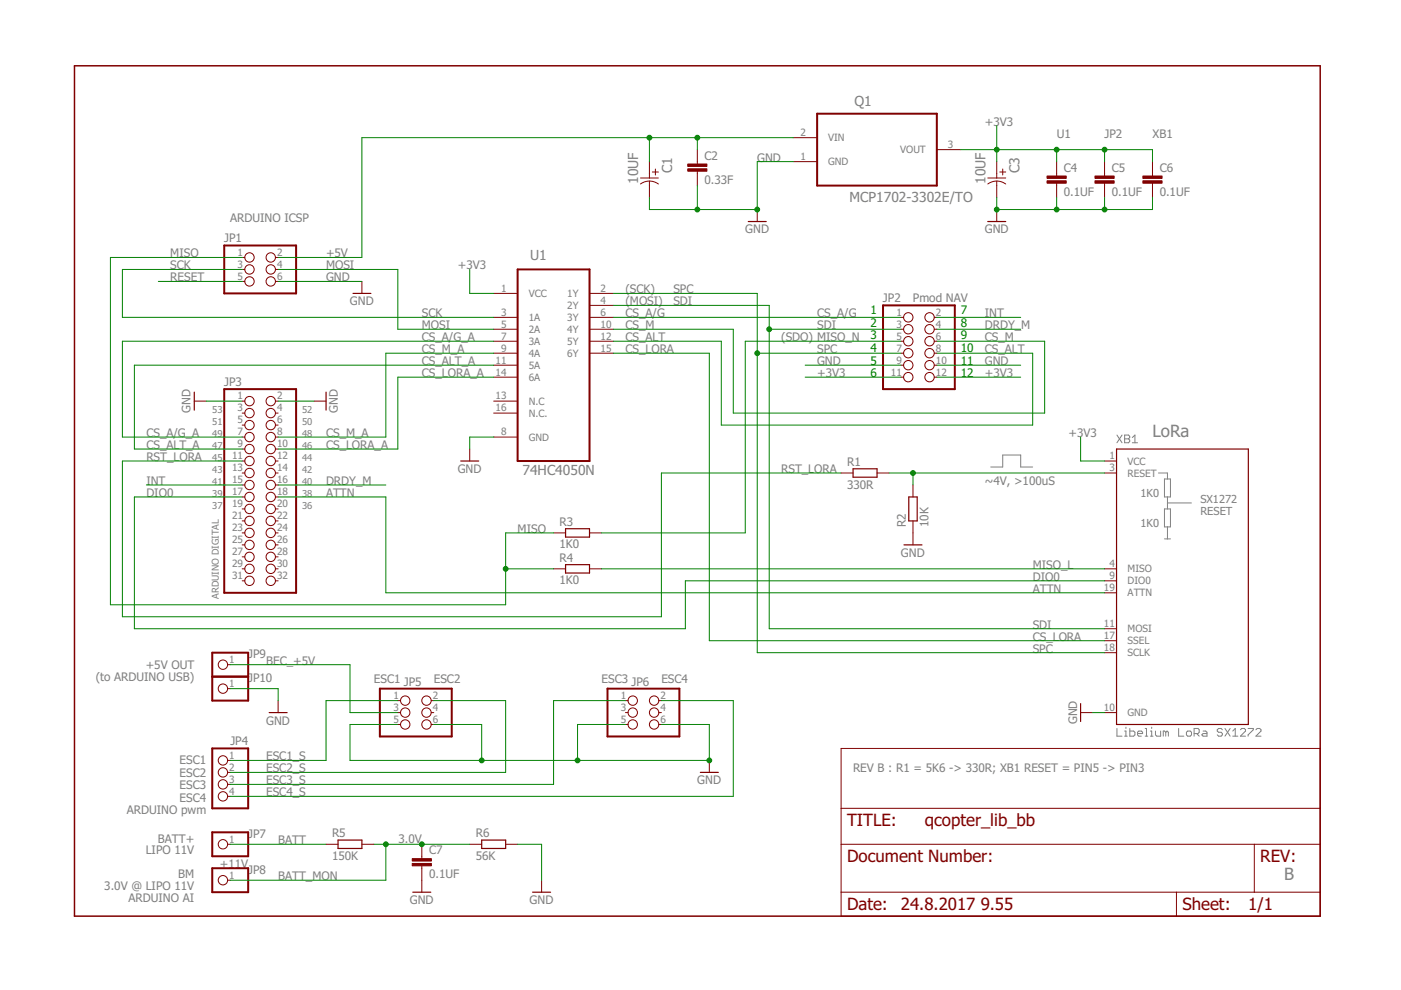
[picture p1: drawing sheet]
<svg xmlns="http://www.w3.org/2000/svg" width="297mm" height="210mm" viewBox="0 0 297 210" stroke-linecap="round" stroke-linejoin="round" font-family="sans-serif">
<g fill="none" stroke="#808080" stroke-width=".21">
<path d="M210.1 99h2.5v-2.5h3.8v2.5h2.5M236.8 92.2l1.1 1.7M237.9 92.2l-1.1 1.7M238.4 92.2h.9l.2 .3v.3l-.2 .2 .2 .3v.3l-.2 .3h-.9zM238.4 93h.9M240.1 92.8l.5-.6v1.7M240.1 93.9h1.1M245.6 100.3h1.9v1.3M246.9 101.6h1.3v3.8h-1.3zM246.9 107.9h1.3v3.8h-1.3zM246.9 114.3h1.3M247.5 105.4v2.5"/>
<path d="M247.5 111.7v2.6M247.5 106.6h5.1M236.8 154.5v1.6h1.1M238.4 156.1h.6M238.4 155h.3v1.1M238.7 154.2v.3M239.5 154.5v1.6h.8l.3-.3v-.5l-.3-.3h-.8M241.2 155.5h1.1v-.2l-.3-.3h-.6l-.2 .3v.5l.2 .3h.6M242.8 156.1h.6M242.8 154.5h.3v1.6M243.9 156.1h.6M243.9 155h.3v1.1"/>
<path d="M244.2 154.2v.3M245 155v.8l.3 .3h.8v-1.1M247.2 155.3l-.3-.3h-.3v1.1M247.2 155.3v.8M247.2 155.3l.2-.3 .3 .3v.8M249.9 154.5v1.6h1.1M251.5 155.3l.3-.3h.5l.3 .3v.5l-.3 .3h-.5l-.3-.3zM253.2 155.5h.8l.3-.2v-.6l-.3-.2h-.8v1.6M253.7 155.5l.6 .6M255.1 155h.5l.3 .3v.8h-.8l-.3-.3 .3-.3h.8M259.2 154.7l-.3-.2h-.5l-.3 .2v.3l.3 .3h.5l.3 .2v.3l-.3 .3h-.5l-.3-.3M259.7 154.5l1.1 1.6"/>
<path d="M260.8 154.5l-1.1 1.6M261.4 156.1h1M261.4 155l.5-.5v1.6M263 154.7l.3-.2h.5l.3 .2v.3l-1.1 1.1h1.1M264.6 154.5h1.1v.2l-1.1 1.1v.3M266.3 154.7l.3-.2h.5l.3 .2v.3l-1.1 1.1h1.1"/>
</g>
<path d="M15.8 13.9h264.1v180.3h-264.1z" fill="none" stroke="#800000" stroke-width=".32"/>
<g fill="none" stroke="#800000" stroke-width=".21">
<path d="M135.8 39a3.2 3.2 0 0 1 3.8 0M135.8 37.7h3.8M137.7 34.3v3.4M137.7 38.4v3.5M138.3 36.5h1.3M139 35.8v1.3M147.8 31.7v3.1M147.8 36.3v3M168.2 29.2h5M168.2 34.3h5M198.6 31.7h5.1M209.4 39a3.2 3.2 0 0 1 3.8 0"/>
<path d="M209.4 37.7h3.8M211.3 34.3v3.4M211.3 38.4v3.5M212 36.5h1.2M212.6 35.8v1.3M224 34.3v3M224 38.8v3.1M234.2 34.3v3M234.2 38.8v3.1M244.3 34.3v3M244.3 38.8v3.1M51.4 54.6h.5"/>
<path d="M51.4 57.1h.5M51.4 59.7h.5M58.4 54.6h.6M58.4 57.1h.6M58.4 59.7h.6M76.7 59.7v2.5M160.5 44.4v2.6M211.3 44.4v2.6M104.7 62.2h5M104.7 67.3h5M104.7 69.8h5M104.7 72.3h5"/>
<path d="M104.7 74.9h5M104.7 77.4h5M104.7 80h5M125 62.2h5.1M125 67.3h5.1M125 69.8h5.1M125 72.3h5.1M125 74.9h5.1M125 64.7h5.1M191 67.3h.6M191 69.8h.6M191 72.3h.6"/>
<path d="M191 74.9h.6M191 77.4h.6M191 80h.6M198.1 67.3h.5M198.1 69.8h.5M198.1 72.3h.5M198.1 74.9h.5M198.1 77.4h.5M198.1 80h.5M41.2 85h2.5M51.4 85h.5M51.4 87.6h.5"/>
<path d="M51.4 92.7h.5M51.4 90.1h.5M51.4 95.2h.5M51.4 97.7h.5M58.4 85h.6M58.4 87.6h.6M58.4 92.7h.6M58.4 90.1h.6M58.4 95.2h.6M58.4 97.7h.6M66.6 85h2.5M99.6 95.2v2.5"/>
<path d="M104.7 85h5M104.7 87.6h5M104.7 92.7h5M234.2 97.7h2.5M51.4 100.3h.5M51.4 102.8h.5M51.4 105.4h.5M51.4 107.9h.5M51.4 110.4h.5M51.4 113h.5M51.4 115.5h.5M51.4 118.1h.5"/>
<path d="M58.4 100.3h.6M58.4 102.8h.6M58.4 105.4h.6M58.4 107.9h.6M58.4 110.4h.6M58.4 113h.6M58.4 115.5h.6M58.4 118.1h.6M117.4 113h2.5M125 113h2.5M178.3 100.3h2.6M185.9 100.3h2.6"/>
<path d="M193.6 102.8v2.6M193.6 110.4v5.1M234.2 100.3h2.5M51.4 120.6h.5M51.4 123.1h.5M58.4 120.6h.6M58.4 123.1h.6M117.4 120.6h2.5M125 120.6h2.5M234.2 120.6h2.5M234.2 123.1h2.5M234.2 133.3h2.5"/>
<path d="M234.2 135.8h2.5M234.2 138.4h2.5M234.2 125.7h2.5M48.2 140.9h.6M48.2 146h.6M59 148.5v2.6M84.3 151.1h.6M84.3 148.5h.6M84.3 153.6h.6M91.4 151.1h.6M91.4 148.5h.6M91.4 153.6h.6"/>
<path d="M132.6 151.1h.6M132.6 148.5h.6M132.6 153.6h.6M139.7 151.1h.5M139.7 148.5h.5M139.7 153.6h.5M178.3 158.7h101.6v35.5h-101.6zM229.1 151.1h2.5M234.2 151.1h2.5M48.2 179h.6M48.2 161.2h.6M48.2 163.8h.6"/>
<path d="M48.2 166.3h.6M48.2 168.8h.6M69.1 179h2.6M76.7 179h2.6M89.4 179v3.1M99.6 179h2.5M107.2 179h2.5M150.4 161.2v2.6M178.3 179h101.6M178.3 171.4h101.6M265.9 179v10.2M48.2 186.6h.6"/>
<path d="M89.4 183.6v5.6M114.8 186.6v2.6M178.3 189.2h101.6M249.4 189.2v5"/>
<circle cx="52.9" cy="57.1" r=".99"/>
<circle cx="52.9" cy="59.7" r=".99"/>
<circle cx="52.9" cy="54.6" r=".99"/>
<circle cx="57.4" cy="54.6" r=".99"/>
<circle cx="57.4" cy="57.1" r=".99"/>
<circle cx="57.4" cy="59.7" r=".99"/>
<circle cx="192.6" cy="74.9" r=".99"/>
<circle cx="192.6" cy="67.3" r=".99"/>
<circle cx="192.6" cy="69.8" r=".99"/>
<circle cx="192.6" cy="72.3" r=".99"/>
<circle cx="192.6" cy="80" r=".99"/>
<circle cx="192.6" cy="77.4" r=".99"/>
<circle cx="197.1" cy="80" r=".99"/>
<circle cx="197.1" cy="69.8" r=".99"/>
<circle cx="197.1" cy="74.9" r=".99"/>
<circle cx="197.1" cy="72.3" r=".99"/>
<circle cx="197.1" cy="67.3" r=".99"/>
<circle cx="197.1" cy="77.4" r=".99"/>
<circle cx="52.9" cy="90.1" r=".99"/>
<circle cx="52.9" cy="92.7" r=".99"/>
<circle cx="52.9" cy="87.6" r=".99"/>
<circle cx="52.9" cy="95.2" r=".99"/>
<circle cx="52.9" cy="97.7" r=".99"/>
<circle cx="52.9" cy="85" r=".99"/>
<circle cx="57.4" cy="87.6" r=".99"/>
<circle cx="57.4" cy="92.7" r=".99"/>
<circle cx="57.4" cy="97.7" r=".99"/>
<circle cx="57.4" cy="90.1" r=".99"/>
<circle cx="57.4" cy="95.2" r=".99"/>
<circle cx="57.4" cy="85" r=".99"/>
<circle cx="52.9" cy="105.4" r=".99"/>
<circle cx="52.9" cy="118.1" r=".99"/>
<circle cx="52.9" cy="102.8" r=".99"/>
<circle cx="52.9" cy="113" r=".99"/>
<circle cx="52.9" cy="100.3" r=".99"/>
<circle cx="52.9" cy="107.9" r=".99"/>
<circle cx="52.9" cy="110.4" r=".99"/>
<circle cx="52.9" cy="115.5" r=".99"/>
<circle cx="57.4" cy="102.8" r=".99"/>
<circle cx="57.4" cy="100.3" r=".99"/>
<circle cx="57.4" cy="105.4" r=".99"/>
<circle cx="57.4" cy="113" r=".99"/>
<circle cx="57.4" cy="107.9" r=".99"/>
<circle cx="57.4" cy="110.4" r=".99"/>
<circle cx="57.4" cy="118.1" r=".99"/>
<circle cx="57.4" cy="115.5" r=".99"/>
<circle cx="52.9" cy="120.6" r=".99"/>
<circle cx="52.9" cy="123.1" r=".99"/>
<circle cx="57.4" cy="123.1" r=".99"/>
<circle cx="57.4" cy="120.6" r=".99"/>
<circle cx="47.3" cy="146" r=".99"/>
<circle cx="47.3" cy="140.9" r=".99"/>
<circle cx="85.9" cy="151.1" r=".99"/>
<circle cx="85.9" cy="153.6" r=".99"/>
<circle cx="85.9" cy="148.5" r=".99"/>
<circle cx="90.4" cy="148.5" r=".99"/>
<circle cx="90.4" cy="153.6" r=".99"/>
<circle cx="90.4" cy="151.1" r=".99"/>
<circle cx="134.2" cy="153.6" r=".99"/>
<circle cx="134.2" cy="148.5" r=".99"/>
<circle cx="134.2" cy="151.1" r=".99"/>
<circle cx="138.7" cy="148.5" r=".99"/>
<circle cx="138.7" cy="151.1" r=".99"/>
<circle cx="138.7" cy="153.6" r=".99"/>
<circle cx="47.3" cy="161.2" r=".99"/>
<circle cx="47.3" cy="163.8" r=".99"/>
<circle cx="47.3" cy="166.3" r=".99"/>
<circle cx="47.3" cy="168.8" r=".99"/>
<circle cx="47.3" cy="179" r=".99"/>
<circle cx="47.3" cy="186.6" r=".99"/>
</g>
<path d="M173.2 24.1h25.4v15.2h-25.4zM47.5 52h15.3v10.2h-15.3zM109.7 57.1h15.3v40.6h-15.3zM187.2 64.7h15.2v17.8h-15.2zM47.5 82.5h15.3v43.2h-15.3zM45 138.4h7.6v10.1h-7.6zM45 158.7h7.6v12.7h-7.6zM45 143.5h7.6M80.5 146h15.3v10.1h-15.3zM128.8 146h15.2v10.1h-15.2zM45 176.5h7.6v5h-7.6zM45 184.1h7.6v5.1h-7.6z" fill="none" stroke="#800000" stroke-width=".42"/>
<g fill="none" stroke="#800000" stroke-width=".25">
<path d="M158.6 47h3.9M209.4 47h3.8M74.8 62.2h3.8M41.2 83.1v3.9M69.1 83.1v3.9M97.7 97.7h3.8M180.9 99.4h5v1.8h-5zM236.7 95.2h28v58.4h-28zM119.9 112.1h5.1v1.8h-5.1zM119.9 119.7h5.1v1.8h-5.1zM191.7 115.5h3.8M192.7 105.4h1.8v5h-1.8z"/>
<path d="M57.1 151.1h3.8M229.1 149.2v3.8M71.7 178.1h5v1.8h-5zM102.1 178.1h5.1v1.8h-5.1zM148.5 163.8h3.8M87.5 189.2h3.8M112.9 189.2h3.8"/>
</g>
<g fill="#800000" stroke="#800000" stroke-width=".21">
<path d="M145.8 34.8h4.1v.5h-4.1z"/>
<path d="M145.8 35.8h4.1v.5h-4.1z"/>
<path d="M222 37.3h4.1v.5h-4.1z"/>
<path d="M222 38.3h4.1v.5h-4.1z"/>
<path d="M232.2 37.3h4v.5h-4z"/>
<path d="M232.2 38.3h4v.5h-4z"/>
<path d="M242.3 37.3h4.1v.5h-4.1z"/>
<path d="M242.3 38.3h4.1v.5h-4.1z"/>
<path d="M87.4 182.1h4.1v.5h-4.1z"/>
<path d="M87.4 183.1h4.1v.5h-4.1z"/>
</g>
<g fill="none" stroke="#008000" stroke-width=".21">
<path d="M137.7 29.2v5.1M147.8 29.2v2.5M147.8 39.3v5.1M168.2 34.3h-7.7v10.1h-22.8v-2.5M168.2 29.2h-91.5v25.4h-17.7M203.7 31.7h40.6v2.6M211.3 26.6v7.7M224 31.7v2.6M234.2 31.7v2.6M33.6 59.7h17.8M51.4 57.1h-25.4v10.2h78.7M51.4 54.6h-28v73.6h83.8v-15.2h10.2"/>
<path d="M59 59.7h17.7M59 57.1h25.3v12.7h20.4M99.6 57.1v5.1h5.1M211.3 41.9v2.5h33v-2.5M224 41.9v2.5M234.2 41.9v2.5M104.7 72.3h-78.7v20.4h25.4M104.7 74.9h-22.9v17.8h-22.8M104.7 77.4h-76.2v17.8h22.9M104.7 80h-20.4v15.2h-25.3M130.1 67.3h60.9M130.1 62.2h30.4v76.2h73.7"/>
<path d="M130.1 74.9h20.3v60.9h83.8M130.1 69.8h25.4v17.8h66v-15.3h-22.9M130.1 72.3h22.8v17.8h66v-15.2h-20.3M130.1 64.7h33v68.6h71.1M160.5 74.9h30.5M163.1 69.8h27.9M170.7 77.4h20.3M170.7 80h20.3M191 72.3h-33v40.7h-30.5M198.6 67.3h17.8M198.6 77.4h17.8M198.6 69.8h17.8"/>
<path d="M198.6 80h17.8M43.7 85h7.7M51.4 97.7h-25.4v33.1h114.2v-30.5h38.1M59 85h7.6M104.7 92.7h-5.1v2.5M229.1 92.7v5h5.1M31 102.8h20.4M51.4 105.4h-22.9v27.9h116.8v-10.2h88.9M59 102.8h22.8M59 105.4h22.8v20.3h152.4M188.5 100.3h45.7M193.6 100.3v2.5"/>
<path d="M107.2 120.6h10.2M127.5 120.6h106.7M48.8 140.9h25.4v10.2h10.1M48.8 146h10.2v2.5M84.3 153.6h-10.1v7.6h76.2v-7.6h-10.2M84.3 148.5h-15.2v12.7h-20.3M92 153.6h10.1v7.6M92 148.5h15.2v15.3h-58.4M132.6 153.6h-10.2v7.6M132.6 148.5h-15.2v17.8h-68.6M140.2 148.5h15.3v20.3h-106.7M231.6 151.1h2.6"/>
<path d="M48.8 179h20.3M79.3 179h20.3M81.8 179v7.6h-33M109.7 179h5.1v7.6"/>
</g>
<g fill="#008000" stroke="#008000" stroke-width=".21">
<circle cx="160.5" cy="44.4" r=".51"/>
<circle cx="147.8" cy="44.4" r=".51"/>
<circle cx="234.2" cy="44.4" r=".51"/>
<circle cx="224" cy="44.4" r=".51"/>
<circle cx="211.3" cy="44.4" r=".51"/>
<circle cx="122.4" cy="161.2" r=".51"/>
<circle cx="102.1" cy="161.2" r=".51"/>
<circle cx="150.4" cy="161.2" r=".51"/>
<circle cx="163.1" cy="69.8" r=".51"/>
<circle cx="160.5" cy="74.9" r=".51"/>
<circle cx="107.2" cy="120.6" r=".51"/>
<circle cx="137.7" cy="29.2" r=".51"/>
<circle cx="147.8" cy="29.2" r=".51"/>
<circle cx="211.3" cy="31.7" r=".51"/>
<circle cx="224" cy="31.7" r=".51"/>
<circle cx="234.2" cy="31.7" r=".51"/>
<circle cx="193.6" cy="100.3" r=".51"/>
<circle cx="81.8" cy="179" r=".51"/>
<circle cx="89.4" cy="179" r=".51"/>
</g>
<g font-size="3.6" fill="#808080">
<text x="244.4" y="92.7">LoRa</text>
<text x="272.3" y="186.6">B</text>
</g>
<g font-size="3.6" fill="#800000">
<text x="179.6" y="175.2">TITLE:</text>
<text x="196.1" y="175.2">qcopter_lib_bb</text>
<text x="179.6" y="182.8">Document Number:</text>
<text x="267.2" y="182.8">REV:</text>
<text x="179.6" y="193">Date:</text>
<text x="191" y="193">24.8.2017</text>
<text x="207.9" y="193">9.55</text>
<text x="250.7" y="193">Sheet:</text>
<text x="264.7" y="193">1/1</text>
</g>
<g font-size="2.9" fill="#808080">
<text x="181.1" y="22.5">Q1</text>
<text x="135.3" y="39" transform="rotate(-90 135.3 39)">10UF</text>
<text x="142.5" y="36.7" transform="rotate(-90 142.5 36.7)">C1</text>
<text x="209" y="39" transform="rotate(-90 209 39)">10UF</text>
<text x="216.2" y="36.7" transform="rotate(-90 216.2 36.7)">C3</text>
<text x="180.1" y="42.7">MCP1702-3302E/TO</text>
<text x="112.4" y="55.2">U1</text>
<text x="110.8" y="100.7">74HC4050N</text>
</g>
<g font-size="2.5" fill="#808080">
<text x="208.8" y="26.6">+3</text>
<text x="212" y="26.6">V3</text>
<text x="224" y="29.2">U1</text>
<text x="234.2" y="29.2">JP2</text>
<text x="244.4" y="29.2">XB1</text>
<text x="149.4" y="33.9">C2</text>
<text x="160.5" y="34.3">GND</text>
<text x="149.4" y="39">0.33F</text>
<text x="225.6" y="41.5">0.1UF</text>
<text x="225.6" y="36.4">C4</text>
<text x="235.7" y="41.5">0.1UF</text>
<text x="235.7" y="36.4">C5</text>
<text x="245.9" y="41.5">0.1UF</text>
<text x="245.9" y="36.4">C6</text>
<text x="48.8" y="47">ARDUINO ICSP</text>
<text x="47.5" y="51.4">JP1</text>
<text x="158" y="49.5">GND</text>
<text x="208.8" y="49.5">GND</text>
<text x="36.1" y="54.6">MISO</text>
<text x="36.1" y="57.1">SCK</text>
<text x="36.1" y="59.7">RESET</text>
<text x="69.1" y="59.7">GND</text>
<text x="69.1" y="54.6">+5V</text>
<text x="69.1" y="57.1">MOSI</text>
<text x="97.1" y="57.1">+3V3</text>
<text x="74.2" y="64.7">GND</text>
<text x="132.6" y="62.2">(SCK)</text>
<text x="132.6" y="64.7">(MOSI)</text>
<text x="142.8" y="64.7">SDI</text>
<text x="142.8" y="62.2">SPC</text>
<text x="187.2" y="64.1">JP2</text>
<text x="193.6" y="64">Pmod NAV</text>
<text x="89.4" y="67.3">SCK</text>
<text x="89.4" y="69.8">MOSI</text>
<text x="132.6" y="67.3">CS_A/G</text>
<text x="132.6" y="69.8">CS_M</text>
<text x="173.2" y="67.3">CS_A/G</text>
<text x="173.2" y="69.8">SDI</text>
<text x="208.8" y="67.3">INT</text>
<text x="208.8" y="69.8">DRDY_M</text>
<text x="89.4" y="72.4">CS_A/G_A</text>
<text x="89.4" y="74.9">CS_M_A</text>
<text x="89.4" y="77.4">CS_ALT_A</text>
<text x="132.6" y="74.9">CS_LORA</text>
<text x="132.6" y="72.4">CS_ALT</text>
<text x="165.6" y="72.4">(SDO) MISO_N</text>
<text x="173.2" y="77.4">GND</text>
<text x="173.2" y="74.9">SPC</text>
<text x="208.8" y="77.4">GND</text>
<text x="208.8" y="72.4">CS_M</text>
<text x="208.8" y="74.9">CS_ALT</text>
<text x="47.5" y="81.9">JP3</text>
<text x="89.4" y="80">CS_LORA_A</text>
<text x="173.2" y="80">+3V3</text>
<text x="208.8" y="80">+3V3</text>
<text x="40.4" y="87.6" transform="rotate(-90 40.4 87.6)">GND</text>
<text x="71.7" y="87.6" transform="rotate(-90 71.7 87.6)">GND</text>
<text x="31" y="92.7">CS_A/G_A</text>
<text x="31" y="95.2">CS_ALT_A</text>
<text x="69.1" y="92.7">CS_M_A</text>
<text x="69.1" y="95.2">CS_LORA_A</text>
<text x="226.6" y="92.7">+3</text>
<text x="229.7" y="92.7">V3</text>
<text x="31" y="97.8">RST_LORA</text>
<text x="97.1" y="100.3">GND</text>
<text x="165.6" y="100.3">RST_LORA</text>
<text x="179.6" y="98.8">R1</text>
<text x="31" y="102.8">INT</text>
<text x="31" y="105.4">DIO0</text>
<text x="69.1" y="102.8">DRDY_M</text>
<text x="69.1" y="105.4">ATTN</text>
<text x="179.6" y="103.6">330R</text>
<text x="208.8" y="102.8">~4V, &gt;100uS</text>
<text x="109.8" y="113">MISO</text>
<text x="118.6" y="111.5">R3</text>
<text x="192.1" y="111.7" transform="rotate(-90 192.1 111.7)">R2</text>
<text x="196.9" y="111.7" transform="rotate(-90 196.9 111.7)">10K</text>
<text x="118.6" y="116.3">1K0</text>
<text x="118.6" y="119.1">R4</text>
<text x="191" y="118.1">GND</text>
<text x="118.6" y="123.9">1K0</text>
<text x="219" y="123.1">DIO0</text>
<text x="219" y="120.6">MISO_L</text>
<text x="219" y="125.7">ATTN</text>
<text x="219" y="133.3">SDI</text>
<text x="219" y="135.8">CS_LORA</text>
<text x="30.9" y="141.7">+5V OUT</text>
<text x="52.6" y="139.5">JP9</text>
<text x="56.4" y="140.9">BEC_+5V</text>
<text x="219" y="138.4">SPC</text>
<text x="20.3" y="144.4">(to ARDUINO USB)</text>
<text x="52.6" y="144.6">JP10</text>
<text x="79.3" y="144.7">ESC1</text>
<text x="85.6" y="145.4">JP5</text>
<text x="92" y="144.7">ESC2</text>
<text x="127.5" y="144.7">ESC3</text>
<text x="133.9" y="145.4">JP6</text>
<text x="140.2" y="144.7">ESC4</text>
<text x="56.4" y="153.6">GND</text>
<text x="228.4" y="153.6" transform="rotate(-90 228.4 153.6)">GND</text>
<text x="38.1" y="162">ESC1</text>
<text x="48.8" y="158.1">JP4</text>
<text x="56.4" y="161.2">ESC1_S</text>
<text x="38.1" y="164.7">ESC2</text>
<text x="38.1" y="167.3">ESC3</text>
<text x="56.4" y="163.8">ESC2_S</text>
<text x="56.4" y="166.3">ESC3_S</text>
<text x="147.8" y="166.3">GND</text>
<text x="180.9" y="163.8">REV B : R1 = 5K6 -&gt; 330R; XB1 RESET = PIN5 -&gt; PIN3</text>
<text x="26.9" y="172.7">ARDUINO pwm</text>
<text x="38.1" y="170">ESC4</text>
<text x="56.4" y="168.9">ESC4_S</text>
<text x="33.5" y="178.6">BATT+</text>
<text x="52.6" y="177.6">JP7</text>
<text x="59" y="179">BATT</text>
<text x="70.4" y="177.5">R5</text>
<text x="84.5" y="178.6">3.0V</text>
<text x="100.9" y="177.5">R6</text>
<text x="30.9" y="181.2">LIPO 11V</text>
<text x="46.6" y="184.1">+11V</text>
<text x="52.6" y="185.2">JP8</text>
<text x="70.4" y="182.3">150K</text>
<text x="91" y="181.2">C7</text>
<text x="100.9" y="182.3">56K</text>
<text x="22.1" y="188.8">3.0V @ LIPO 11V</text>
<text x="27.2" y="191.3">ARDUINO AI</text>
<text x="37.8" y="186.2">BM</text>
<text x="59" y="186.6">BATT_MON</text>
<text x="86.9" y="191.7">GND</text>
<text x="91" y="186.2">0.1UF</text>
<text x="112.3" y="191.7">GND</text>
</g>
<g font-size="2.5" fill="#008000">
<text x="184.6" y="66.6">1</text>
<text x="184.6" y="69.3">2</text>
<text x="184.6" y="72">3</text>
<text x="203.7" y="66.6">7</text>
<text x="203.7" y="69.3">8</text>
<text x="203.7" y="72">9</text>
<text x="184.6" y="74.6">4</text>
<text x="184.6" y="77.3">5</text>
<text x="203.7" y="74.6">10</text>
<text x="203.7" y="77.3">11</text>
<text x="184.6" y="80">6</text>
<text x="203.7" y="80">12</text>
</g>
<g font-size="2.3" fill="#808080">
<text x="241.8" y="105.4">1K0</text>
<text x="254.5" y="106.7">SX1272</text>
<text x="241.8" y="111.7">1K0</text>
<text x="254.5" y="109.2">RESET</text>
</g>
<g font-size="2.1" fill="#808080">
<text x="169.7" y="28.8">2</text>
<text x="175.6" y="30">VIN</text>
<text x="169.7" y="33.9">1</text>
<text x="175.6" y="35">GND</text>
<text x="190.9" y="32.5">VOUT</text>
<text x="201" y="31.4">3</text>
<text x="50.4" y="54.2">1</text>
<text x="50.4" y="56.8">3</text>
<text x="50.4" y="59.3">5</text>
<text x="58.8" y="54.2">2</text>
<text x="58.8" y="56.8">4</text>
<text x="58.8" y="59.3">6</text>
<text x="106.3" y="61.8">1</text>
<text x="112.1" y="63">VCC</text>
<text x="120.3" y="63">1Y</text>
<text x="120.3" y="65.5">2Y</text>
<text x="127.3" y="61.8">2</text>
<text x="127.3" y="64.4">4</text>
<text x="106.3" y="66.9">3</text>
<text x="106.3" y="69.5">5</text>
<text x="112.1" y="68">1A</text>
<text x="112.1" y="70.6">2A</text>
<text x="120.3" y="68">3Y</text>
<text x="120.3" y="70.6">4Y</text>
<text x="127.3" y="66.9">6</text>
<text x="127.3" y="69.5">10</text>
<text x="190.1" y="66.9">1</text>
<text x="190.1" y="69.5">3</text>
<text x="198.4" y="66.9">2</text>
<text x="198.4" y="69.5">4</text>
<text x="105.1" y="77.1">11</text>
<text x="106.3" y="72">7</text>
<text x="106.3" y="74.5">9</text>
<text x="112.1" y="73.1">3A</text>
<text x="112.1" y="75.7">4A</text>
<text x="120.3" y="73.1">5Y</text>
<text x="120.3" y="75.7">6Y</text>
<text x="127.3" y="72">12</text>
<text x="127.3" y="74.5">15</text>
<text x="190.1" y="72">5</text>
<text x="190.1" y="74.5">7</text>
<text x="190.1" y="77.1">9</text>
<text x="198.4" y="72">6</text>
<text x="198.4" y="74.5">8</text>
<text x="198.4" y="77.1">10</text>
<text x="105.1" y="79.6">14</text>
<text x="112.1" y="78.2">5A</text>
<text x="112.1" y="80.7">6A</text>
<text x="188.9" y="79.6">11</text>
<text x="198.4" y="79.6">12</text>
<text x="50.4" y="84.7">1</text>
<text x="50.4" y="87.2">3</text>
<text x="50.4" y="89.8">5</text>
<text x="58.8" y="84.7">2</text>
<text x="58.8" y="87.2">4</text>
<text x="58.8" y="89.8">6</text>
<text x="105.1" y="84.7">13</text>
<text x="105.1" y="87.2">16</text>
<text x="112.1" y="85.8">N.C</text>
<text x="112.1" y="88.4">N.C.</text>
<text x="50.4" y="92.3">7</text>
<text x="50.4" y="94.9">9</text>
<text x="58.8" y="92.3">8</text>
<text x="58.8" y="94.9">10</text>
<text x="106.3" y="92.3">8</text>
<text x="112.1" y="93.4">GND</text>
<text x="49.2" y="97.4">11</text>
<text x="49.2" y="99.9">13</text>
<text x="58.8" y="97.4">12</text>
<text x="58.8" y="99.9">14</text>
<text x="235.2" y="97.4">1</text>
<text x="235.2" y="99.9">3</text>
<text x="239.1" y="98.5">VCC</text>
<text x="239.1" y="101.1">RESET</text>
<text x="49.2" y="102.5">15</text>
<text x="49.2" y="105">17</text>
<text x="49.2" y="107.6">19</text>
<text x="58.8" y="102.5">16</text>
<text x="58.8" y="105">18</text>
<text x="58.8" y="107.6">20</text>
<text x="49.2" y="110.1">21</text>
<text x="49.2" y="112.6">23</text>
<text x="58.8" y="110.1">22</text>
<text x="58.8" y="112.6">24</text>
<text x="49.2" y="115.2">25</text>
<text x="49.2" y="117.7">27</text>
<text x="58.8" y="115.2">26</text>
<text x="58.8" y="117.7">28</text>
<text x="49.2" y="120.2">29</text>
<text x="49.2" y="122.8">31</text>
<text x="58.8" y="120.2">30</text>
<text x="58.8" y="122.8">32</text>
<text x="234" y="125.3">19</text>
<text x="235.2" y="120.2">4</text>
<text x="235.2" y="122.8">9</text>
<text x="239.1" y="121.4">MISO</text>
<text x="239.1" y="123.9">DIO0</text>
<text x="239.1" y="126.4">ATTN</text>
<text x="234" y="132.9">11</text>
<text x="234" y="135.5">17</text>
<text x="239.1" y="134.1">MOSI</text>
<text x="239.1" y="136.6">SSEL</text>
<text x="48.6" y="140.6">1</text>
<text x="234" y="138">18</text>
<text x="239.1" y="139.1">SCLK</text>
<text x="48.6" y="145.6">1</text>
<text x="83.4" y="148.2">1</text>
<text x="91.8" y="148.2">2</text>
<text x="131.6" y="148.2">1</text>
<text x="140" y="148.2">2</text>
<text x="83.4" y="150.7">3</text>
<text x="83.4" y="153.3">5</text>
<text x="91.8" y="150.7">4</text>
<text x="91.8" y="153.3">6</text>
<text x="131.6" y="150.7">3</text>
<text x="131.6" y="153.3">5</text>
<text x="140" y="150.7">4</text>
<text x="140" y="153.3">6</text>
<text x="234" y="150.7">10</text>
<text x="239.1" y="151.8">GND</text>
<text x="48.6" y="160.9">1</text>
<text x="48.6" y="163.4">2</text>
<text x="48.6" y="166">3</text>
<text x="48.6" y="168.5">4</text>
<text x="48.6" y="178.7">1</text>
<text x="48.6" y="186.3">1</text>
</g>
<g font-size="2" fill="#808080">
<text x="45" y="87.6">53</text>
<text x="64" y="87.6">52</text>
<text x="45" y="92.7">49</text>
<text x="45" y="95.2">47</text>
<text x="45" y="90.1">51</text>
<text x="64" y="92.7">48</text>
<text x="64" y="95.2">46</text>
<text x="64" y="90.1">50</text>
<text x="45" y="97.8">45</text>
<text x="45" y="100.3">43</text>
<text x="64" y="97.8">44</text>
<text x="64" y="100.3">42</text>
<text x="45" y="102.8">41</text>
<text x="45" y="105.4">39</text>
<text x="45" y="107.9">37</text>
<text x="64" y="102.8">40</text>
<text x="64" y="105.4">38</text>
<text x="64" y="107.9">36</text>
<text x="46.4" y="127" transform="rotate(-90 46.4 127)">ARDUINO DIGITAL</text>
</g>
</svg>
